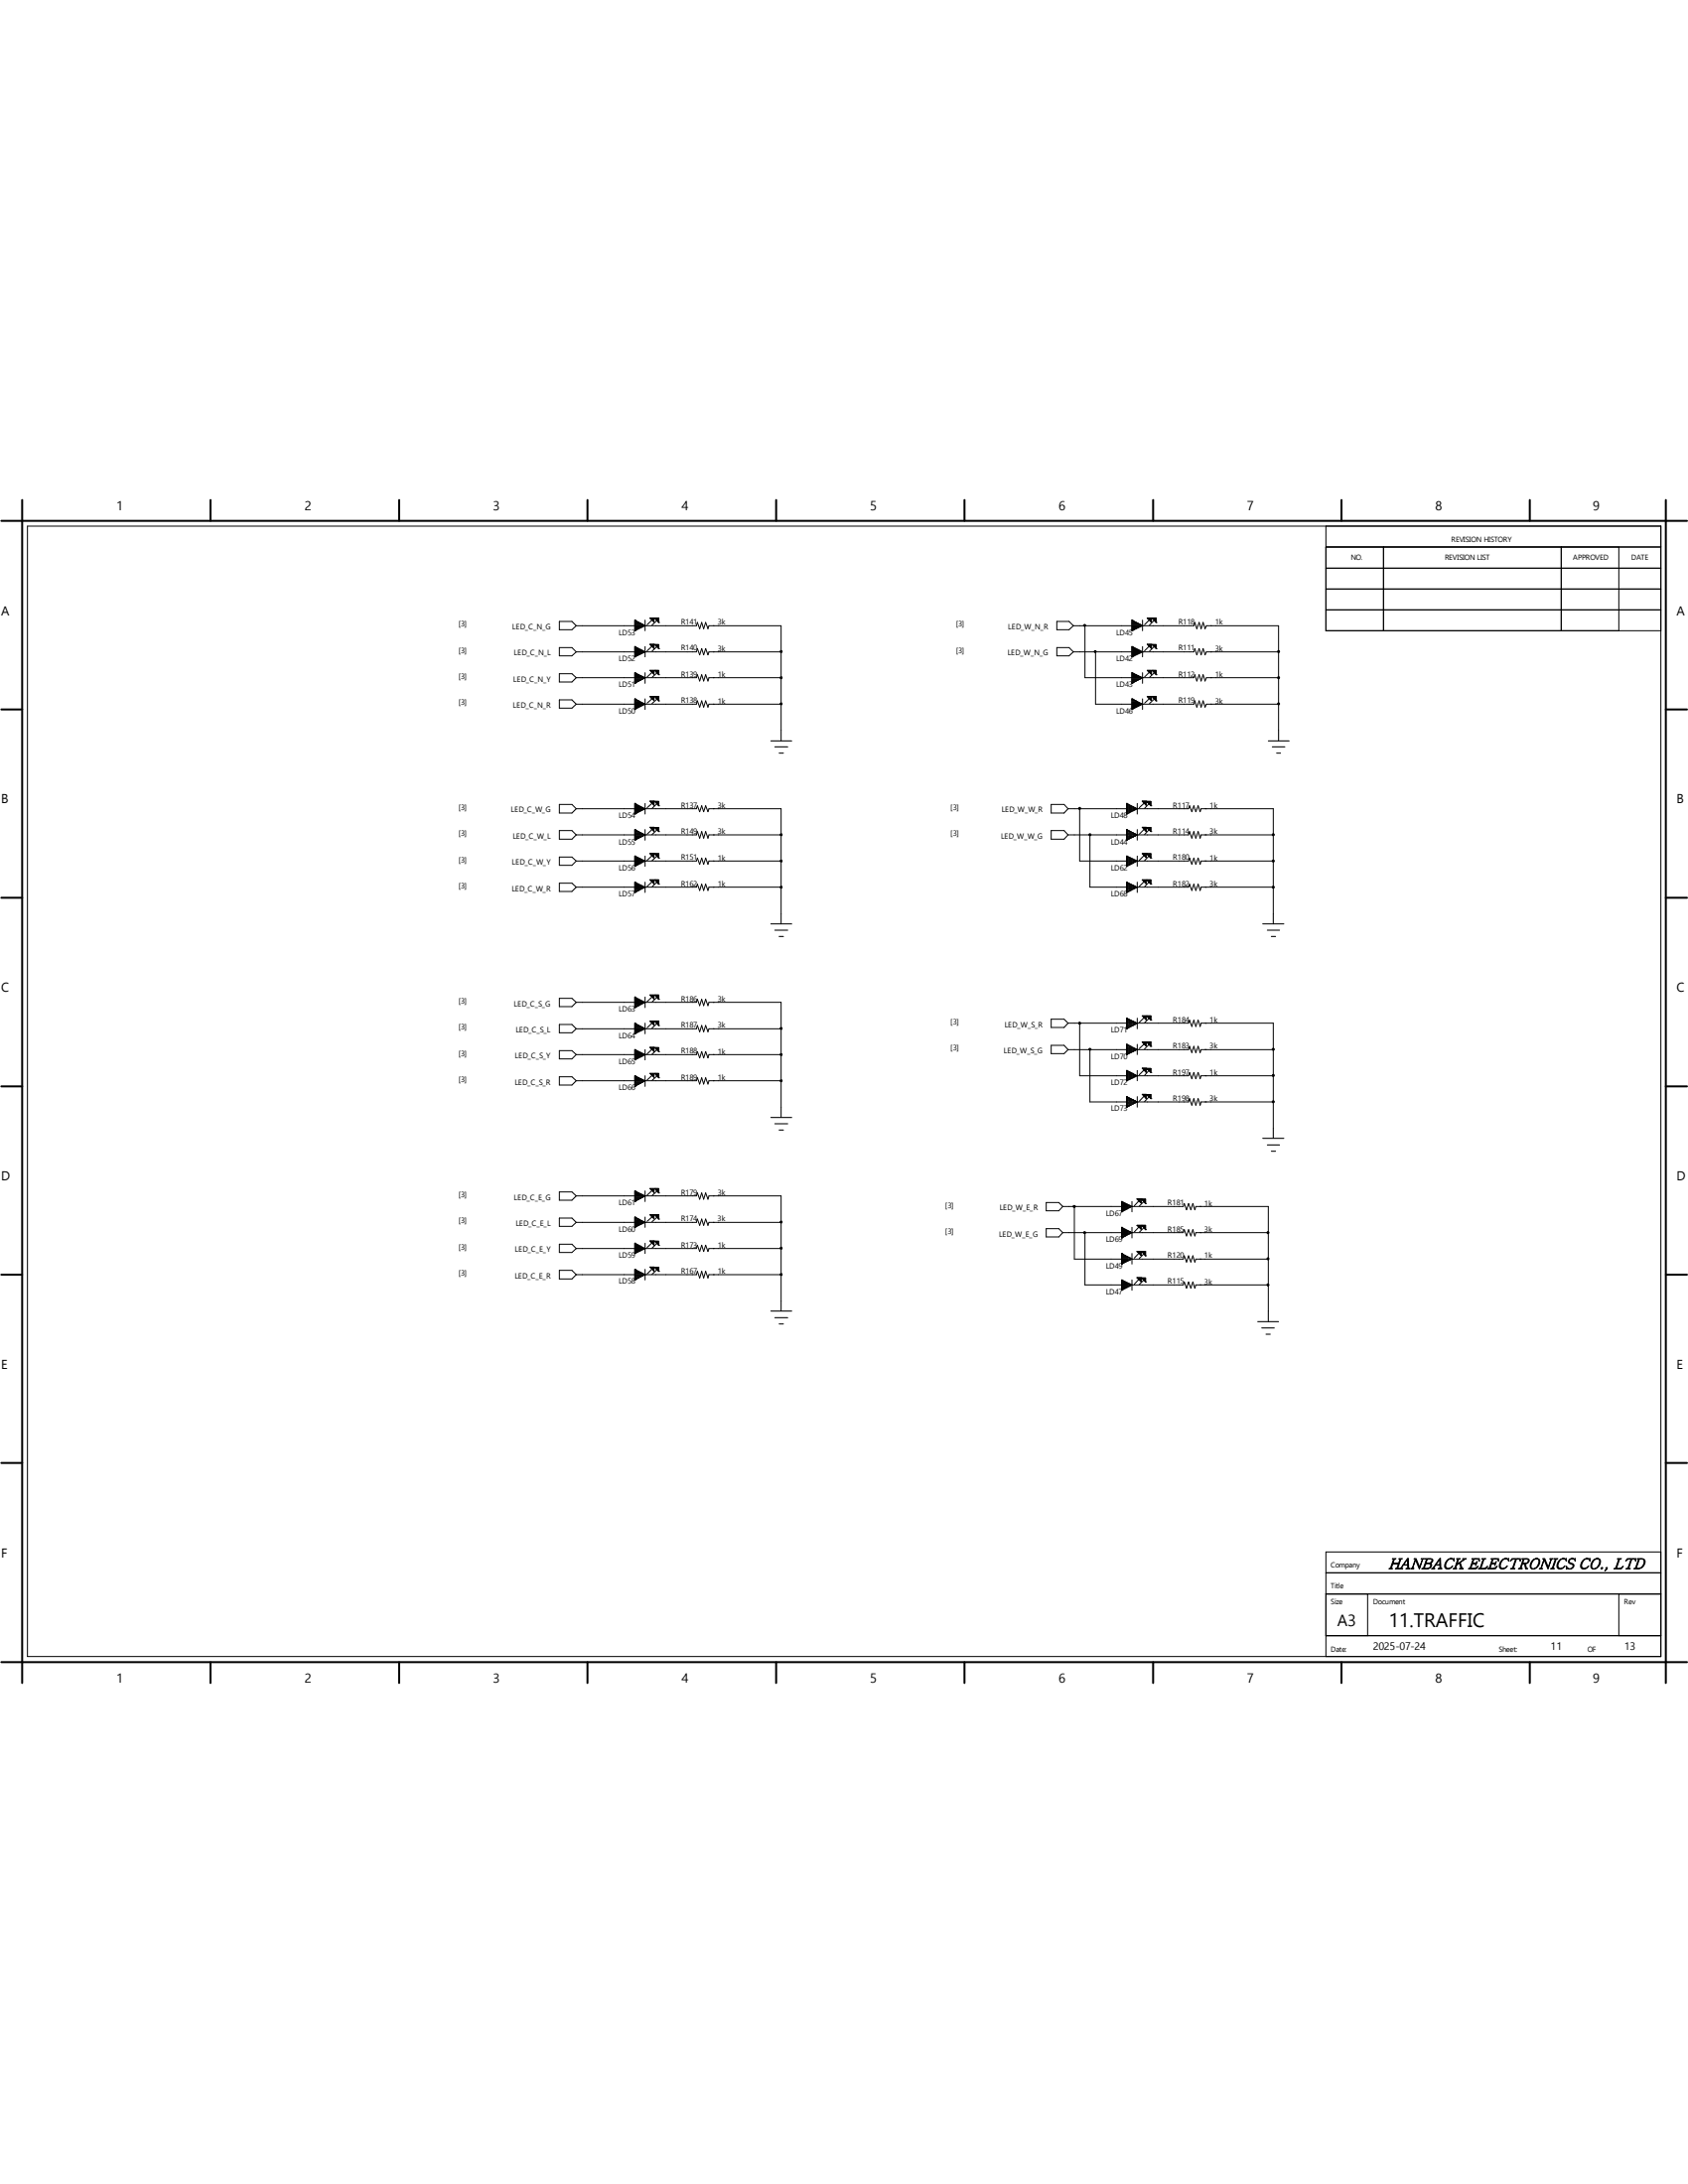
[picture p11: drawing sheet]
<svg xmlns="http://www.w3.org/2000/svg" width="216mm" height="279mm" viewBox="0 0 216 279" stroke-linecap="round" stroke-linejoin="round" font-family="sans-serif">
<g fill="none" stroke="#000" stroke-width=".25">
<path d="M.2 66.6h215.6M2.8 64v151.3M26.9 64v2.6M51.1 64v2.6M75.1 64v2.6M99.3 64v2.6M123.4 64v2.6M147.5 64v2.6M171.6 64v2.6M195.7 64v2.6M213.1 64v151.3M.2 90.8h2.6"/>
<path d="M213.1 90.8h2.7M.2 114.9h2.6M213.1 114.9h2.7M.2 139h2.6M213.1 139h2.7M.2 163.1h2.6M213.1 163.1h2.7M.2 187.2h2.6M213.1 187.2h2.7M.2 212.6h215.6M26.9 212.6v2.7M51.1 212.6v2.7"/>
<path d="M75.1 212.6v2.7M99.3 212.6v2.7M123.4 212.6v2.7M147.5 212.6v2.7M171.6 212.6v2.7M195.7 212.6v2.7"/>
</g>
<g fill="none" stroke="#000" stroke-width=".13">
<path d="M3.5 67.3h208.9v144.6h-208.9zM71.5 79.5h1.7l.5 .6-.5 .5h-1.7zM81.2 79.3h.1M81.2 79.3v1.4M81.2 79.3l1.3 .8M81.2 79.5h.2v1.1h-.2M81.2 79.6h.5v.8h-.5M81.2 79.8h.8v.5h-.8M81.2 79.9h1.1v.3h-1.1M81.3 79.5v1.1M81.6 79.6v.9M81.8 79.7v.6"/>
<path d="M82.1 79.8v.4M82.4 80v.1M82.5 79.3v1.4M83.1 79.1h.6v.5zM83.2 79.1h.1M83.3 79.2h.4M83.3 79.1v.1M83.4 79.3h.3M83.5 79.1v.3M83.5 79.2l-.7 .7M83.6 79.5h.1M83.6 79.1v.4"/>
<path d="M83.7 79.1h.1M83.7 79.1h.5v.5M83.7 79.1l.5 .5M83.9 79.1v.1h.3M84 79.1v.2h.2M84.1 79.1v.4h.1M84.1 79.3l-.7 .7M84.2 79.6h.1M135.2 79.5h1.5l.6 .6-.6 .5h-1.5zM144.8 79.3h.1M144.8 79.5h.3v1.1h-.3M144.8 79.6h.5v.8h-.5"/>
<path d="M144.8 79.9h1.1v.3h-1.1M144.8 79.8h.8M144.8 79.3v1.4M144.8 79.3l1.3 .8M144.9 79.5v1.1M145.2 79.6v.9M145.5 79.7v.6M145.6 79.8v.5h-.8M145.7 79.8v.4M146 80v.1M146.1 79.3v1.4M146.7 79.1h.6v.5z"/>
<path d="M146.8 79.1h.1M146.9 79.2h.4M146.9 79.1v.1M147 79.3h.3M147.1 79.1v.3M147.1 79.2l-.7 .7M147.2 79.5h.1M147.2 79.1v.4M147.4 79.1h.1M147.4 79.1h.5v.5M147.4 79.1l.5 .5M147.5 79.1v.1h.4"/>
<path d="M147.6 79.1v.2h.3M147.7 79.3l-.7 .7M147.7 79.1v.4h.2M147.9 79.6h.1M169.6 67.3v13.4h42.8M169.6 70h42.8M169.6 78h42.8M169.6 75.4h42.8M169.6 72.7h42.8M177 70v10.7M199.7 70v10.7M207.1 70v10.7"/>
<path d="M71.5 82.8h1.7l.5 .6-.5 .5h-1.7zM71.5 86.2h1.7l.5 .5-.5 .5h-1.7zM71.5 89.5h1.7l.5 .6-.5 .5h-1.7zM73.7 80.1h15.4l.1-.5 .3 .8 .2-.8 .3 .8 .3-.8 .3 .8 .1-.3h9.2v14.7M73.7 83.4h15.4l.1-.4 .3 .8 .2-.8 .3 .8 .3-.8 .3 .8 .1-.4h9.2M73.7 86.7h15.4l.1-.4 .3 .8 .2-.8 .3 .8 .3-.8 .3 .8 .1-.4h9.2M73.7 90.1h15.4l.1-.4 .3 .8 .2-.8 .3 .8 .3-.8 .3 .8 .1-.4h9.2M81.2 80.7h.1M81.2 84h.1M81.2 82.7h.1M81.2 87.4h.1M81.2 86.1h.1"/>
<path d="M81.2 90.8h.1M81.2 89.4h.1M81.2 82.7v1.3M81.2 86.1v1.3M81.2 89.4v1.4M81.2 82.8h.2v1.1h-.2M81.2 86.2h.2v1h-.2M81.2 89.5h.2v1.1h-.2M81.2 83h.5v.8h-.5M81.2 86.3h.5v.8h-.5M81.2 89.7h.5v.8h-.5M81.2 83.1h.8v.6h-.8"/>
<path d="M81.2 86.4h.8v.6h-.8M81.2 89.8h.8v.5h-.8M81.2 83.2h1.1v.3h-1.1M81.2 86.6h1.1v.3h-1.1M81.2 90h1.1v.2h-1.1M81.2 82.7l1.3 .7M81.2 86.1l1.3 .6M81.2 89.4l1.3 .7M81.3 82.8v1.2M81.3 86.1v1.2M81.3 89.5v1.1M81.6 82.9v.9"/>
<path d="M81.6 86.3v.9M81.6 89.6v.9M81.8 83.1v.6M81.8 86.4v.6M81.8 89.7v.7M82.1 83.2v.4M82.1 86.5v.4M82.1 89.9v.4M82.4 83.3v.1M82.4 86.7v.1M82.4 90v.1M82.5 80.1h.1"/>
<path d="M82.5 83.4h.1M82.5 86.7h.1M82.5 90.1h.1M82.5 82.7v1.3M82.5 86.1v1.3M82.5 89.4v1.4M82.5 80.1l-1.3 .6M82.5 83.4l-1.3 .6M82.5 86.7l-1.3 .7M82.5 90.1l-1.3 .7M83.1 82.4h.6v.6zM83.1 85.8h.6v.5z"/>
<path d="M83.1 89.1h.6v.5zM83.1 82.5h.6M83.2 82.4v.1M83.2 85.8h.1M83.2 89.1v.1M83.3 82.6h.4M83.3 85.9h.4M83.3 89.3h.4M83.3 82.4v.2M83.3 85.8v.1M83.3 89.1v.2M83.4 82.7h.3"/>
<path d="M83.4 86.1h.3M83.4 89.4h.3M83.5 82.4v.3M83.5 85.8v.3M83.5 89.1v.4M83.5 82.6l-.7 .7M83.5 85.9l-.7 .7M83.5 89.3l-.7 .7M83.6 82.8h.1M83.6 86.2h.1M83.6 89.5h.1M83.6 82.4v.5"/>
<path d="M83.6 85.8v.4M83.6 89.1v.5M83.7 82.5h.1M83.7 85.8h.1M83.7 89.1h.1M83.7 82.5h.5v.5M83.7 85.8h.5v.5M83.7 89.1h.5v.6M83.7 82.5l.5 .5M83.7 85.8l.5 .5M83.7 89.1l.5 .6M83.9 82.5v.1h.3"/>
<path d="M83.9 85.8v.1h.3M83.9 89.1v.2h.3M84 82.5v.2h.2M84 85.8v.3h.2M84 89.1v.3h.2M84.1 82.5v.3h.1M84.1 85.8v.4h.1M84.1 89.1v.4h.1M84.1 82.6l-.7 .7M84.1 86l-.7 .7M84.1 89.4l-.7 .6M84.2 83h.1"/>
<path d="M84.2 86.3h.1M84.2 89.7h.1M98.6 94.8h2.7M99.1 95.5h1.7M99.7 96.4h.5M135.2 82.8h1.5l.6 .6-.6 .5h-1.5zM137.3 80.1h15.4l.1-.5 .3 .8 .3-.8 .2 .8 .3-.8 .2 .8 .2-.3h9.2v14.7M137.3 83.4h15.4l.1-.4 .3 .8 .3-.8 .2 .8 .3-.8 .2 .8 .2-.4h9.2M138.8 80.1v6.6h13.9l.1-.4 .3 .8 .3-.8 .2 .8 .3-.8 .2 .8 .2-.4h9.2M140.1 83.4v6.7h12.6l.1-.4 .3 .8 .3-.8 .2 .8 .3-.8 .2 .8 .2-.4h9.2M144.8 80.7h.1M144.8 84h.1"/>
<path d="M144.8 82.7h.1M144.8 87.4h.1M144.8 86.1h.1M144.8 90.8h.1M144.8 89.4h.1M144.8 82.8h.3v1.1h-.3M144.8 83h.5v.8h-.5M144.8 83.2h1.1v.3h-1.1M144.8 83.1h.8M144.8 86.2h.3v1h-.3M144.8 86.3h.5v.8h-.5M144.8 86.6h1.1v.3h-1.1"/>
<path d="M144.8 86.4h.8M144.8 89.5h.3v1.1h-.3M144.8 89.7h.5v.8h-.5M144.8 90h1.1v.2h-1.1M144.8 89.8h.8M144.8 82.7v1.3M144.8 86.1v1.3M144.8 89.4v1.4M144.8 82.7l1.3 .7M144.8 86.1l1.3 .6M144.8 89.4l1.3 .7M144.9 82.8v1.2"/>
<path d="M144.9 86.1v1.2M144.9 89.5v1.1M145.2 82.9v.9M145.2 86.3v.9M145.2 89.6v.9M145.5 83.1v.6M145.5 86.4v.6M145.5 89.7v.7M145.6 83.1v.6h-.8M145.6 86.4v.6h-.8M145.6 89.8v.5h-.8M145.7 83.2v.4"/>
<path d="M145.7 86.5v.4M145.7 89.9v.4M146 83.3v.1M146 86.7v.1M146 90v.1M146.1 80.1h.1M146.1 83.4h.1M146.1 86.7h.1M146.1 90.1h.1M146.1 82.7v1.3M146.1 86.1v1.3M146.1 89.4v1.4"/>
<path d="M146.1 80.1l-1.3 .6M146.1 83.4l-1.3 .6M146.1 86.7l-1.3 .7M146.1 90.1l-1.3 .7M146.7 82.4h.6v.6zM146.7 85.8h.6v.5zM146.7 89.1h.6v.5zM146.8 82.4l.5 .1M146.8 85.8h.1M146.8 89.1v.1M146.9 82.6h.4M146.9 85.9h.4"/>
<path d="M146.9 89.3h.4M146.9 82.4v.2M146.9 85.8v.1M146.9 89.1v.2M147 82.7h.3M147 86.1h.3M147 89.4h.3M147.1 82.4v.3M147.1 85.8v.3M147.1 89.1v.4M147.1 82.6l-.7 .7M147.1 85.9l-.7 .7"/>
<path d="M147.1 89.3l-.7 .7M147.2 82.8h.1M147.2 86.2h.1M147.2 89.5h.1M147.2 82.4v.5M147.2 85.8v.4M147.2 89.1v.5M147.4 82.5h.1M147.4 85.8h.1M147.4 89.1h.1M147.4 82.5h.5v.5M147.4 85.8h.5v.5"/>
<path d="M147.4 89.1h.5v.6M147.4 82.5l.5 .5M147.4 85.8l.5 .5M147.4 89.1l.5 .6M147.5 82.5v.1h.4M147.5 85.8v.1h.4M147.5 89.1v.2h.4M147.6 82.5v.2h.3M147.6 85.8v.3h.3M147.6 89.1v.3h.3M147.7 82.6l-.7 .7M147.7 86l-.7 .7"/>
<path d="M147.7 89.4l-.7 .6M147.7 82.5v.3h.2M147.7 85.8v.4h.2M147.7 89.1v.4h.2M147.9 83h.1M147.9 86.3h.1M147.9 89.7h.1M162.2 94.8h2.7M162.7 95.5h1.6M163.3 96.4h.5M71.5 102.9h1.7l.5 .6-.5 .5h-1.7zM71.5 106.3h1.7l.5 .5-.5 .6h-1.7z"/>
<path d="M71.5 109.6h1.7l.5 .6-.5 .5h-1.7zM71.5 113h1.7l.5 .5-.5 .5h-1.7zM73.7 103.5h15.4l.1-.4 .3 .7 .2-.7 .3 .7 .3-.7 .3 .7 .1-.3h9.2v14.7M73.7 106.8h15.4l.1-.4 .3 .8 .2-.8 .3 .8 .3-.8 .3 .8 .1-.4h9.2M73.7 110.2h15.4l.1-.4 .3 .8 .2-.8 .3 .8 .3-.8 .3 .8 .1-.4h9.2M73.7 113.5h15.4l.1-.4 .3 .8 .2-.8 .3 .8 .3-.8 .3 .8 .1-.4h9.2M81.2 104.1h.1M81.2 102.8h.1M81.2 107.5h.1M81.2 106.1h.1M81.2 110.8h.1M81.2 109.5h.1"/>
<path d="M81.2 114.2h.1M81.2 112.9h.1M81.2 102.8v1.3M81.2 106.1v1.4M81.2 109.5v1.3M81.2 112.9v1.3M81.2 102.9h.2v1.1h-.2M81.2 106.3h.2v1.1h-.2M81.2 109.6h.2v1.1h-.2M81.2 113h.2v1h-.2M81.2 103.1h.5v.7h-.5M81.2 106.4h.5v.8h-.5"/>
<path d="M81.2 109.8h.5v.8h-.5M81.2 113.1h.5v.8h-.5M81.2 103.2h.8v.5h-.8M81.2 106.6h.8v.5h-.8M81.2 109.9h.8v.5h-.8M81.2 113.2h.8v.5h-.8M81.2 103.3h1.1v.3h-1.1M81.2 106.7h1.1v.3h-1.1M81.2 110h1.1v.3h-1.1M81.2 113.4h1.1v.2h-1.1M81.2 102.8l1.3 .7M81.2 106.1l1.3 .7"/>
<path d="M81.2 109.5l1.3 .7M81.2 112.9l1.3 .6M81.3 102.9v1.2M81.3 106.2v1.2M81.3 109.6v1.1M81.3 112.9v1.2M81.6 103v.9M81.6 106.3v1M81.6 109.7v.9M81.6 113.1v.9M81.8 103.2v.6M81.8 106.5v.6"/>
<path d="M81.8 109.8v.7M81.8 113.2v.6M82.1 103.3v.4M82.1 106.6v.4M82.1 110v.3M82.1 113.3v.4M82.4 103.4v.1M82.4 106.8h.1M82.4 110.1v.1M82.4 113.5v.1M82.5 103.5h.1M82.5 106.8h.1"/>
<path d="M82.5 110.2h.1M82.5 113.5h.1M82.5 102.8v1.3M82.5 106.1v1.4M82.5 109.5v1.3M82.5 112.9v1.3M82.5 103.5l-1.3 .6M82.5 106.8l-1.3 .7M82.5 110.2l-1.3 .6M82.5 113.5l-1.3 .7M83.1 102.5h.6v.5zM83.1 105.8h.6v.6z"/>
<path d="M83.1 109.2h.6v.5zM83.1 112.6h.6v.5zM83.1 102.5h.6M83.1 105.9h.6M83.1 109.2h.6M83.2 102.5v.1M83.2 105.8v.1M83.2 109.2v.1M83.2 112.6h.1M83.3 102.7h.4M83.3 106h.4M83.3 109.3h.4"/>
<path d="M83.3 112.7h.4M83.3 102.5v.2M83.3 105.8v.2M83.3 109.2v.2M83.3 112.6v.1M83.4 102.8h.3M83.4 106.1h.3M83.4 109.5h.3M83.4 112.9h.3M83.5 102.5v.3M83.5 105.8v.4M83.5 109.2v.3"/>
<path d="M83.5 112.6v.3M83.5 102.7l-.7 .6M83.5 106l-.7 .7M83.5 109.4l-.7 .7M83.5 112.7l-.7 .7M83.6 102.9h.1M83.6 106.3h.1M83.6 109.6h.1M83.6 113h.1M83.6 102.5v.5M83.6 105.8v.5M83.6 109.2v.4"/>
<path d="M83.6 112.6v.4M83.7 102.5h.1M83.7 105.9h.1M83.7 109.2h.1M83.7 112.6h.1M83.7 102.5h.5v.6M83.7 105.9h.5v.5M83.7 109.2h.5v.6M83.7 112.6h.5v.5M83.7 102.5l.5 .6M83.7 105.9l.5 .5M83.7 109.2l.5 .6"/>
<path d="M83.7 112.6l.5 .5M83.9 102.5v.2h.3M83.9 105.9v.1h.3M83.9 109.2v.1h.3M83.9 112.6v.1h.3M84 102.5v.3h.2M84 105.9v.2h.2M84 109.2v.3h.2M84 112.6v.3h.2M84.1 102.5v.4h.1M84.1 105.9v.4h.1M84.1 109.2v.4h.1"/>
<path d="M84.1 112.6v.4h.1M84.1 102.7l-.7 .7M84.1 106.1l-.7 .7M84.1 109.4l-.7 .7M84.1 112.8l-.7 .7M84.2 103.1h.1M84.2 106.4h.1M84.2 109.8h.1M84.2 113.1h.1M98.6 118.2h2.7M99.1 119h1.7M99.7 119.8h.5"/>
<path d="M134.5 102.9h1.6l.5 .6-.5 .5h-1.6zM134.5 106.3h1.6l.5 .5-.5 .6h-1.6zM136.6 103.5h15.4l.1-.4 .3 .7 .3-.7 .3 .7 .2-.7 .3 .7 .1-.3h9.3v14.7M136.6 106.8h15.4l.1-.4 .3 .8 .3-.8 .3 .8 .2-.8 .3 .8 .1-.4h9.3M138.1 103.5v6.7h13.9l.1-.4 .3 .8 .3-.8 .3 .8 .2-.8 .3 .8 .1-.4h9.3M139.4 106.8v6.7h12.6l.1-.4 .3 .8 .3-.8 .3 .8 .2-.8 .3 .8 .1-.4h9.3M144.1 104.1h.1M144.1 102.8h.1M144.1 107.5h.1M144.1 106.1h.1M144.1 110.8h.1M144.1 109.5h.1"/>
<path d="M144.1 114.2h.1M144.1 112.9h.1M144.1 102.9h.3v1.1h-.3M144.1 103.1h.6v.7h-.6M144.1 103.2h.8v.5h-.8M144.1 103.3h1.1v.3h-1.1M144.1 106.3h.3v1.1h-.3M144.1 106.4h.6v.8h-.6M144.1 106.6h.8v.5h-.8M144.1 106.7h1.1v.3h-1.1M144.1 109.6h.3v1.1h-.3M144.1 109.8h.6v.8h-.6"/>
<path d="M144.1 109.9h.8v.5h-.8M144.1 110h1.1v.3h-1.1M144.1 113h.3v1h-.3M144.1 113.1h.6v.8h-.6M144.1 113.2h.8v.5h-.8M144.1 113.4h1.1v.2h-1.1M144.1 102.8v1.3M144.1 106.1v1.4M144.1 109.5v1.3M144.1 112.9v1.3M144.1 102.8l1.4 .7M144.1 106.1l1.4 .7"/>
<path d="M144.1 109.5l1.4 .7M144.1 112.9l1.4 .6M144.2 102.9v1.2M144.2 106.2v1.2M144.2 109.6v1.1M144.2 112.9v1.2M144.5 103v.9M144.5 106.3v1M144.5 109.7v.9M144.5 113.1v.9M144.8 103.2v.6M144.8 106.5v.6"/>
<path d="M144.8 109.8v.7M144.8 113.2v.6M145.1 103.3v.4M145.1 106.6v.4M145.1 110v.3M145.1 113.3v.4M145.3 103.4v.1M145.3 106.8h.1M145.3 110.1v.1M145.3 113.5v.1M145.5 103.5h.1M145.5 106.8h.1"/>
<path d="M145.5 110.2h.1M145.5 113.5h.1M145.5 102.8v1.3M145.5 106.1v1.4M145.5 109.5v1.3M145.5 112.9v1.3M145.5 103.5l-1.4 .6M145.5 106.8l-1.4 .7M145.5 110.2l-1.4 .6M145.5 113.5l-1.4 .7M146.1 102.5h.5v.5zM146.1 102.5h.5"/>
<path d="M146.1 105.8h.5v.6zM146.1 105.9h.5M146.1 109.2h.5v.5zM146.1 109.2h.5M146.1 112.6h.5v.5zM146.1 102.5v.1M146.1 105.8v.1M146.1 109.2v.1M146.1 112.6h.1M146.2 102.7h.4M146.2 106h.4M146.2 109.3h.4"/>
<path d="M146.2 112.7h.4M146.3 102.5v.2M146.3 105.8v.2M146.3 109.2v.2M146.3 112.6v.1M146.4 102.8h.2M146.4 106.1h.2M146.4 109.2v.3h.2M146.4 112.6v.3h.2M146.4 102.5v.3M146.4 105.8v.4M146.4 102.7l-.7 .6"/>
<path d="M146.4 106l-.7 .7M146.4 109.4l-.7 .7M146.4 112.7l-.7 .7M146.5 102.9h.1M146.5 106.3h.1M146.5 109.2v.4h.1M146.5 112.6v.4h.1M146.5 102.5v.5M146.5 105.8v.5M146.6 102.5h.1M146.6 105.9h.1M146.6 109.2h.1"/>
<path d="M146.6 112.6h.1M146.6 102.5h.6v.6M146.6 105.9h.6v.5M146.6 109.2h.6v.6M146.6 112.6h.6v.5M146.6 102.5l.6 .6M146.6 105.9l.6 .5M146.6 109.2l.6 .6M146.6 112.6l.6 .5M146.8 102.5v.2h.4M146.8 105.9v.1h.4M146.8 109.2v.1h.4"/>
<path d="M146.8 112.6v.1h.4M146.9 102.5v.3h.3M146.9 105.9v.2h.3M146.9 109.2v.3h.3M146.9 112.6v.3h.3M147 102.7l-.6 .7M147 106.1l-.6 .7M147 109.4l-.6 .7M147 112.8l-.6 .7M147.1 102.5v.4h.1M147.1 105.9v.4h.1M147.1 109.2v.4h.1"/>
<path d="M147.1 112.6v.4h.1M147.2 103.1h.1M147.2 106.4h.1M147.2 109.8h.1M147.2 113.1h.1M161.5 118.2h2.7M162.1 119h1.6M162.6 119.8h.6M71.5 127.7h1.7l.5 .5-.5 .6h-1.7zM71.5 131.1h1.7l.5 .5-.5 .5h-1.7zM71.5 134.4h1.7l.5 .5-.5 .6h-1.7zM71.5 137.8h1.7l.5 .5-.5 .5h-1.7z"/>
<path d="M73.7 128.2h15.4l.1-.4 .3 .9 .2-.9 .3 .9 .3-.9 .3 .9 .1-.5h9.2v14.8M73.7 131.6h15.4l.1-.4 .3 .8 .2-.8 .3 .8 .3-.8 .3 .8 .1-.4h9.2M73.7 134.9h15.4l.1-.4 .3 .8 .2-.8 .3 .8 .3-.8 .3 .8 .1-.4h9.2M73.7 138.3h15.4l.1-.4 .3 .8 .2-.8 .3 .8 .3-.8 .3 .8 .1-.4h9.2M81.2 128.9h.1M81.2 127.6h.1M81.2 132.2h.1M81.2 130.9h.1M81.2 135.6h.1M81.2 134.3h.1M81.2 139h.1M81.2 137.6h.1"/>
<path d="M81.2 127.6v1.3M81.2 130.9v1.3M81.2 134.3v1.3M81.2 137.6v1.4M81.2 127.7h.2v1.1h-.2M81.2 131.1h.2v1h-.2M81.2 134.4h.2v1.1h-.2M81.2 137.8h.2v1h-.2M81.2 127.8h.5v.9h-.5M81.2 131.2h.5v.8h-.5M81.2 134.5h.5v.8h-.5M81.2 137.9h.5v.8h-.5"/>
<path d="M81.2 128h.8v.5h-.8M81.2 131.3h.8v.6h-.8M81.2 134.7h.8v.5h-.8M81.2 138h.8v.6h-.8M81.2 128.1h1.1v.3h-1.1M81.2 131.4h1.1v.3h-1.1M81.2 134.8h1.1v.3h-1.1M81.2 138.1h1.1v.3h-1.1M81.2 127.6l1.3 .6M81.2 130.9l1.3 .7M81.2 134.3l1.3 .6M81.2 137.6l1.3 .7"/>
<path d="M81.3 127.7v1.1M81.3 131v1.2M81.3 134.3v1.3M81.3 137.7v1.2M81.6 127.8v.9M81.6 131.1v.9M81.6 134.5v.9M81.6 137.8v.9M81.8 127.9v.7M81.8 131.3v.6M81.8 134.6v.7M81.8 138v.6"/>
<path d="M82.1 128.1v.3M82.1 131.4v.4M82.1 134.7v.4M82.1 138.1v.4M82.4 128.2v.1M82.4 131.5v.2M82.4 134.9v.1M82.4 138.2v.1M82.5 128.2h.1M82.5 131.6h.1M82.5 134.9h.1M82.5 138.3h.1"/>
<path d="M82.5 127.6v1.3M82.5 130.9v1.3M82.5 134.3v1.3M82.5 137.6v1.4M82.5 128.2l-1.3 .7M82.5 131.6l-1.3 .6M82.5 134.9l-1.3 .7M82.5 138.3l-1.3 .7M83.1 127.3h.6v.5zM83.1 130.6h.6v.5zM83.1 134h.6v.5zM83.1 137.3h.6v.5z"/>
<path d="M83.1 134h.6M83.2 127.3h.1M83.2 130.6v.1M83.2 134h.1M83.2 137.3v.1M83.3 127.4h.4M83.3 130.8h.4M83.3 134.2h.4M83.3 137.5h.4M83.3 127.3v.2M83.3 130.6v.2M83.3 134v.2"/>
<path d="M83.3 137.3v.2M83.4 127.6h.3M83.4 130.9h.3M83.4 134.3h.3M83.4 137.6h.3M83.5 127.3v.3M83.5 130.6v.3M83.5 134v.3M83.5 137.3v.3M83.5 127.5l-.7 .6M83.5 130.8l-.7 .7M83.5 134.2l-.7 .6"/>
<path d="M83.5 137.5l-.7 .7M83.6 127.7h.1M83.6 131.1h.1M83.6 134.4h.1M83.6 137.8h.1M83.6 127.3v.4M83.6 130.6v.5M83.6 134v.4M83.6 137.3v.5M83.7 127.3h.1M83.7 130.6h.1M83.7 134h.1"/>
<path d="M83.7 137.3h.1M83.7 127.3h.5v.5M83.7 130.6h.5v.6M83.7 134h.5v.5M83.7 137.3h.5v.6M83.7 127.3l.5 .5M83.7 130.6l.5 .6M83.7 134l.5 .5M83.7 137.3l.5 .6M83.9 127.3v.1h.3M83.9 130.6v.2h.3M83.9 134v.2h.3"/>
<path d="M83.9 137.3v.2h.3M84 127.3v.3h.2M84 130.6v.3h.2M84 134v.3h.2M84 137.3v.3h.2M84.1 127.3v.4h.1M84.1 130.6v.5h.1M84.1 134v.4h.1M84.1 137.3v.5h.1M84.1 127.5l-.7 .7M84.1 130.9l-.7 .6M84.1 134.2l-.7 .7"/>
<path d="M84.1 137.6l-.7 .6M84.2 127.8h.1M84.2 131.2h.1M84.2 134.5h.1M84.2 137.9h.1M134.5 130.4h1.6l.5 .5-.5 .5h-1.6zM134.5 133.7h1.6l.5 .6-.5 .5h-1.6zM136.6 130.9h15.4l.1-.4 .3 .8 .3-.8 .3 .8 .2-.8 .3 .8 .1-.4h9.3v14.7M136.6 134.3h15.4l.1-.4 .3 .8 .3-.8 .3 .8 .2-.8 .3 .8 .1-.4h9.3M138.1 130.9v6.7h13.9l.1-.4 .3 .8 .3-.8 .3 .8 .2-.8 .3 .8 .1-.4h9.3M139.4 134.3v6.7h12.6l.1-.5 .3 .9 .3-.9 .3 .9 .2-.9 .3 .9 .1-.4h9.3M144.1 131.6h.1"/>
<path d="M144.1 130.3h.1M144.1 134.9h.1M144.1 133.6h.1M144.1 138.3h.1M144.1 136.9h.1M144.1 130.4h.3v1h-.3M144.1 130.5h.6v.8h-.6M144.1 130.6h.8v.6h-.8M144.1 130.8h1.1v.3h-1.1M144.1 133.7h.3v1.1h-.3M144.1 133.9h.6v.8h-.6M144.1 134h.8v.5h-.8"/>
<path d="M144.1 134.2h1.1v.2h-1.1M144.1 137.1h.3v1h-.3M144.1 137.2h.6v.8h-.6M144.1 137.3h.8v.6h-.8M144.1 137.5h1.1v.3h-1.1M144.1 130.3v1.3M144.1 133.6v1.3M144.1 136.9v1.4M144.1 130.3l1.4 .6M144.1 133.6l1.4 .7M144.1 136.9l1.4 .7M144.2 130.3v1.2"/>
<path d="M144.2 133.7v1.1M144.2 137v1.2M144.5 130.5v.9M144.5 133.8v.9M144.5 137.2v.9M144.8 130.6v.6M144.8 133.9v.7M144.8 137.3v.7M145.1 130.7v.4M145.1 134.1v.4M145.1 137.5v.3M145.3 130.9v.1"/>
<path d="M145.3 134.2v.1M145.3 137.6v.1M145.5 130.9h.1M145.5 134.3h.1M145.5 137.6h.1M145.5 130.3v1.3M145.5 133.6v1.3M145.5 136.9v1.4M145.5 130.9l-1.4 .7M145.5 134.3l-1.4 .6M145.5 137.6l-1.4 .7M146.1 130h.5v.5z"/>
<path d="M146.1 133.3h.5v.5zM146.1 136.7h.5v.5zM146.1 140h.5v.5zM146.1 136.7h.5M146.1 130h.1M146.1 133.3h.1M146.1 136.7h.1M146.1 140h.1M146.2 130.1h.4M146.2 133.4h.4M146.2 136.8h.4M146.3 130v.1"/>
<path d="M146.3 133.3v.2M146.3 136.7v.1M146.3 140v.2M146.4 130v.3h.2M146.4 133.3v.3M146.4 136.7v.3M146.4 140v.3h.2M146.4 130.1l-.7 .7M146.4 133.6h.2M146.4 133.5l-.7 .7M146.4 136.9h.2M146.4 136.8l-.7 .7"/>
<path d="M146.5 130v.4h.1M146.5 133.3v.5M146.5 136.7v.4M146.5 140v.5M146.5 133.7h.1M146.5 137.1h.1M146.6 130h.1M146.6 133.3h.1M146.6 136.7h.1M146.6 130h.6v.5M146.6 133.3h.6v.6M146.6 136.7h.6v.5"/>
<path d="M146.6 130l.6 .5M146.6 133.3l.6 .6M146.6 136.7l.6 .5M146.8 130v.1h.4M146.8 133.3v.1h.4M146.8 136.7v.1h.4M146.9 130v.3h.3M146.9 133.3v.3h.3M146.9 136.7v.2h.3M147 130.2l-.6 .7M147 133.6l-.6 .6M147 136.9l-.6 .7"/>
<path d="M147.1 130v.4h.1M147.1 133.3v.4h.1M147.1 136.7v.4h.1M147.2 130.5h.1M147.2 133.9h.1M147.2 137.2h.1M71.5 152.5h1.7l.5 .5-.5 .5h-1.7zM71.5 155.8h1.7l.5 .6-.5 .5h-1.7zM71.5 159.2h1.7l.5 .5-.5 .5h-1.7zM73.7 153h15.4l.1-.4 .3 .8 .2-.8 .3 .8 .3-.8 .3 .8 .1-.4h9.2v14.7M73.7 156.4h15.4l.1-.4 .3 .8 .2-.8 .3 .8 .3-.8 .3 .8 .1-.4h9.2M73.7 159.7h15.4l.1-.4 .3 .8 .2-.8 .3 .8 .3-.8 .3 .8 .1-.4h9.2"/>
<path d="M81.2 153.7h.1M81.2 152.4h.1M81.2 157h.1M81.2 155.7h.1M81.2 159h.1M81.2 152.4v1.3M81.2 155.7v1.3M81.2 159v1.4M81.2 152.5h.2v1h-.2M81.2 155.8h.2v1.1h-.2M81.2 159.2h.2v1h-.2M81.2 152.6h.5v.8h-.5"/>
<path d="M81.2 156h.5v.8h-.5M81.2 159.3h.5v.8h-.5M81.2 152.7h.8v.6h-.8M81.2 156.1h.8v.5h-.8M81.2 159.4h.8v.6h-.8M81.2 152.9h1.1v.3h-1.1M81.2 156.3h1.1v.2h-1.1M81.2 159.6h1.1v.3h-1.1M81.2 152.4l1.3 .6M81.2 155.7l1.3 .7M81.2 159l1.3 .7M81.3 152.4v1.2"/>
<path d="M81.3 155.8v1.1M81.3 159.1v1.2M81.6 152.6v.9M81.6 155.9v.9M81.6 159.3v.9M81.8 152.7v.6M81.8 156v.7M81.8 159.4v.7M82.1 152.8v.4M82.1 156.2v.3M82.1 159.6v.3M82.4 153v.1"/>
<path d="M82.4 156.3v.1M82.4 159.7v.1M82.5 153h.1M82.5 156.4h.1M82.5 159.7h.1M82.5 152.4v1.3M82.5 155.7v1.3M82.5 159v1.4M82.5 153l-1.3 .7M82.5 156.4l-1.3 .6M82.5 159.7l-1.3 .7M83.1 152.1h.6v.5z"/>
<path d="M83.1 155.4h.6v.5zM83.1 158.7h.6v.6zM83.1 158.8h.6M83.2 152.1h.1M83.2 155.4h.1M83.2 158.7v.1M83.3 152.2h.4M83.3 155.5h.4M83.3 158.9h.4M83.3 152.1v.1M83.3 155.4v.2M83.3 158.7v.2"/>
<path d="M83.4 152.4h.3M83.4 155.7h.3M83.4 159h.3M83.5 152.1v.3M83.5 155.4v.3M83.5 158.7v.4M83.5 152.2l-.7 .7M83.5 155.6l-.7 .7M83.5 158.9l-.7 .7M83.6 152.5h.1M83.6 155.8h.1M83.6 159.2h.1"/>
<path d="M83.6 152.1v.4M83.6 155.4v.5M83.6 158.7v.5M83.7 152.1h.1M83.7 155.4h.1M83.7 158.8h.1M83.7 152.1h.5v.5M83.7 155.4h.5v.6M83.7 158.8h.5v.5M83.7 152.1l.5 .5M83.7 155.4l.5 .6M83.7 158.8l.5 .5"/>
<path d="M83.9 152.1v.1h.3M83.9 155.4v.1h.3M83.9 158.8v.1h.3M84 152.1v.3h.2M84 155.4v.3h.2M84 158.8v.2h.2M84.1 152.1v.4h.1M84.1 155.4v.4h.1M84.1 158.8v.4h.1M84.1 152.3l-.7 .7M84.1 155.7l-.7 .6M84.1 159l-.7 .7"/>
<path d="M84.2 152.6h.1M84.2 156h.1M84.2 159.3h.1M98.6 143h2.7M99.1 143.8h1.7M99.7 144.6h.5M133.8 153.8h1.6l.5 .5-.5 .6h-1.6zM133.8 157.2h1.6l.5 .5-.5 .5h-1.6zM135.9 154.3h15.4l.2-.3 .3 .8 .2-.8 .3 .8 .3-.8 .2 .8 .2-.5h9.2v14.8M135.9 157.7h15.4l.2-.4 .3 .8 .2-.8 .3 .8 .3-.8 .2 .8 .2-.4h9.2M137.4 154.3v6.8h13.9l.2-.4 .3 .8 .2-.8 .3 .8 .3-.8 .2 .8 .2-.4h9.2M138.8 157.7v6.7h12.5l.2-.4 .3 .8 .2-.8 .3 .8 .3-.8 .2 .8 .2-.4h9.2"/>
<path d="M143.5 155h.1M143.5 153.7h.1M143.5 158.4h.1M143.5 157h.1M143.5 153.7v1.3M143.5 157v1.4M143.5 153.7l1.3 .6M143.5 153.8h.2v1.1h-.2M143.5 154h.5v.8h-.5M143.5 154.2h1.1M143.5 154.1h.8M143.5 157.2h.2v1h-.2"/>
<path d="M143.5 157.3h.5v.8h-.5M143.5 157l1.3 .7M143.5 157.6h1.1M143.5 157.4h.8M143.6 153.8v1.1M143.6 157.1v1.2M143.8 153.9v.9M143.8 157.3v.9M144.1 141.6h.1M144.1 140.3h.1M144.1 140.7h.8v.5h-.8M144.1 140.8h1.1v.3h-1.1"/>
<path d="M144.1 140.3v1.3M144.1 154v.7M144.1 157.4v.6M144.1 140.4h.3v1.1h-.3M144.1 140.5h.6v.9h-.6M144.1 140.3l1.4 .7M144.2 140.4v1.2M144.2 154.1v.5h-.7M144.2 157.4v.5h-.7M144.4 154.2v.3M144.4 157.5v.4M144.5 140.5v.9"/>
<path d="M144.5 154.2v.3h-1M144.5 157.6v.2h-1M144.7 154.3v.1M144.7 157.6v.2M144.8 154.3h.1M144.8 157.7h.1M144.8 140.6v.7M144.8 153.7v1.3M144.8 157v1.4M144.8 154.3l-1.3 .7M144.8 157.7l-1.3 .7M145.1 140.8v.3"/>
<path d="M145.3 140.9v.1M145.4 156.8h.6v.5zM145.4 153.4h.6v.5zM145.5 141h.1M145.5 153.4h.5M145.5 140.3v1.3M145.5 153.4v.1M145.5 156.8h.1M145.5 141l-1.4 .6M145.6 153.5h.4M145.6 156.9h.4M145.6 153.4v.2"/>
<path d="M145.6 156.8v.1M145.7 153.4v.3h.3M145.7 156.8v.3M145.7 153.6l-.6 .7M145.7 157h.3M145.7 156.9l-.6 .7M145.8 153.8h.2M145.8 157.2h.2M145.9 153.4v.4M145.9 156.8v.4M146 153.4h.1M146 156.8h.1"/>
<path d="M146 153.4h.5v.6M146 156.8h.5v.5M146 153.4l.5 .6M146 156.8l.5 .5M146.1 140h.5M146.1 153.4v.1h.4M146.1 156.8v.1h.4M146.2 140.2h.4M146.3 153.4v.3h.2M146.3 156.8v.2h.2M146.4 153.4v.4h.1M146.4 156.8v.4h.1"/>
<path d="M146.4 140.2l-.7 .7M146.4 153.6l-.7 .7M146.4 157l-.7 .6M146.5 154h.1M146.5 157.3h.1M146.5 140.4h.1M146.6 140h.1M146.6 140h.6v.5M146.6 140l.6 .5M146.8 140v.2h.4M146.9 140v.3h.3M147 140.3l-.6 .6"/>
<path d="M147.1 140v.4h.1M147.2 140.5h.1M161.5 145.6h2.7M162.1 146.5h1.6M162.6 147.3h.6M71.5 162.5h1.7l.5 .6-.5 .5h-1.7zM73.7 163.1h15.4l.1-.5 .3 .9 .2-.9 .3 .9 .3-.9 .3 .9 .1-.4h9.2M81.2 160.4h.1M81.2 163.7h.1M81.2 162.4h.1M81.2 162.4v1.3M81.2 162.5h.2v1.1h-.2"/>
<path d="M81.2 162.6h.5v.9h-.5M81.2 162.8h.8v.5h-.8M81.2 162.9h1.1v.3h-1.1M81.2 162.4l1.3 .7M81.3 162.5v1.2M81.6 162.6v.9M81.8 162.7v.7M82.1 162.9v.3M82.4 163v.1M82.5 163.1h.1M82.5 162.4v1.3M82.5 163.1l-1.3 .6"/>
<path d="M83.1 162.1h.6v.5zM83.1 162.1h.6M83.2 162.1h.1M83.3 162.3h.4M83.3 162.1v.2M83.4 162.4h.3M83.5 162.1v.3M83.5 162.3l-.7 .7M83.6 162.5h.1M83.6 162.1v.5M83.7 162.1h.1M83.7 162.1h.5v.5"/>
<path d="M83.7 162.1l.5 .5M83.9 162.1v.2h.3M84 162.1v.3h.2M84.1 162.1v.4h.1M84.1 162.3l-.7 .7M84.2 162.6h.1M98.6 167.7h2.7M99.1 168.6h1.7M99.7 169.4h.5M143.5 161.7h.1M143.5 160.4h.1M143.5 165.1h.1"/>
<path d="M143.5 163.7h.1M143.5 160.4v1.3M143.5 163.7v1.4M143.5 160.5h.2v1.1h-.2M143.5 163.9h.2v1h-.2M143.5 160.7h.5v.8h-.5M143.5 164h.5v.8h-.5M143.5 160.4l1.3 .7M143.5 160.9h1.1M143.5 160.8h.8M143.5 163.7l1.3 .7M143.5 164.3h1.1"/>
<path d="M143.5 164.1h.8M143.6 160.4v1.2M143.6 163.8v1.2M143.8 160.6v.9M143.8 164v.8M144.1 160.7v.7M144.1 164.1v.6M144.2 160.8v.5h-.7M144.2 164.1v.6h-.7M144.4 160.9v.3M144.4 164.2v.4M144.5 160.9v.3h-1"/>
<path d="M144.5 164.3v.2h-1M144.7 161v.1M144.7 164.3v.2M144.8 161.1h.1M144.8 164.4h.1M144.8 160.4v1.3M144.8 163.7v1.4M144.8 161.1l-1.3 .6M144.8 164.4l-1.3 .7M145.4 160.1h.6v.5zM145.4 163.4h.6v.6zM145.5 163.4l.5 .1"/>
<path d="M145.5 160.1h.1M145.6 160.2h.4M145.6 163.4v.2h.4M145.6 160.1v.2M145.7 160.1v.3M145.7 163.4v.3h.3M145.7 160.4h.3M145.7 160.3l-.6 .7M145.7 163.6l-.6 .7M145.8 160.5h.2M145.8 163.9h.2M145.9 160.1v.5"/>
<path d="M145.9 163.4v.5M146 160.1h.1M146 163.5h.1M146 160.1h.5v.6M146 163.5h.5v.5M146 160.1l.5 .6M146 163.5l.5 .5M146.1 160.1v.1h.4M146.1 163.5v.1h.4M146.3 160.1v.3h.2M146.3 163.5v.2h.2M146.4 160.1v.4h.1"/>
<path d="M146.4 163.5v.4h.1M146.4 160.3l-.7 .7M146.4 163.7l-.7 .6M146.5 160.7h.1M146.5 164h.1M160.9 169.1h2.6M161.4 169.9h1.6M161.9 170.7h.6M212.4 198.5h-42.8v13.4M169.6 209.3h42.8M169.6 203.9h42.8M169.6 201.2h42.8"/>
<path d="M174.9 203.9v5.4M207.1 203.9v5.4"/>
</g>
<g fill="#000" stroke="#000" stroke-width=".13">
<path d="M137.3 154.3h.2v.1h-.2z" fill-rule="evenodd"/>
<circle cx="99.9" cy="86.7" r=".13"/>
<circle cx="99.9" cy="90" r=".13"/>
<circle cx="99.9" cy="83.4" r=".13"/>
<circle cx="138.7" cy="80" r=".13"/>
<circle cx="140.1" cy="83.4" r=".13"/>
<circle cx="163.5" cy="86.7" r=".13"/>
<circle cx="163.5" cy="90" r=".13"/>
<circle cx="163.5" cy="83.4" r=".13"/>
<circle cx="99.9" cy="113.5" r=".13"/>
<circle cx="99.9" cy="110.2" r=".13"/>
<circle cx="99.9" cy="106.8" r=".13"/>
<circle cx="138.1" cy="103.4" r=".13"/>
<circle cx="139.4" cy="106.8" r=".13"/>
<circle cx="162.9" cy="113.5" r=".13"/>
<circle cx="162.9" cy="110.2" r=".13"/>
<circle cx="162.9" cy="106.8" r=".13"/>
<circle cx="99.9" cy="138.3" r=".13"/>
<circle cx="99.9" cy="131.6" r=".13"/>
<circle cx="99.9" cy="134.9" r=".13"/>
<circle cx="138.1" cy="130.9" r=".13"/>
<circle cx="139.4" cy="134.2" r=".13"/>
<circle cx="162.9" cy="137.6" r=".13"/>
<circle cx="162.9" cy="134.2" r=".13"/>
<circle cx="99.9" cy="159.7" r=".13"/>
<circle cx="99.9" cy="156.3" r=".13"/>
<circle cx="138.7" cy="157.7" r=".13"/>
<circle cx="162.2" cy="157.7" r=".13"/>
<circle cx="162.9" cy="140.9" r=".13"/>
<circle cx="99.9" cy="163" r=".13"/>
<circle cx="162.2" cy="164.4" r=".13"/>
<circle cx="162.2" cy="161" r=".13"/>
</g>
<text font-size="2.5" x="177.6" y="208.2">11.TRAFFIC</text>
<text font-size="2.1" x="171" y="208">A3</text>
<text font-size="1.9" x="177.6" y="200.7">HANBACK ELECTRONICS CO., LTD</text>
<g font-size="1.7">
<text x="14.9" y="65.3">1</text>
<text x="39" y="65.3">2</text>
<text x="63.1" y="65.3">3</text>
<text x="87.2" y="65.3">4</text>
<text x="111.3" y="65.3">5</text>
<text x="135.4" y="65.3">6</text>
<text x="159.5" y="65.3">7</text>
<text x="183.6" y="65.3">8</text>
<text x="203.7" y="65.3">9</text>
<text x=".2" y="78.7">A</text>
<text x="214.4" y="78.7">A</text>
<text x=".2" y="102.8">B</text>
<text x="214.4" y="102.8">B</text>
<text x=".2" y="126.9">C</text>
<text x="214.4" y="126.9">C</text>
<text x=".2" y="151">D</text>
<text x="214.4" y="151">D</text>
<text x=".2" y="175.1">E</text>
<text x="214.4" y="175.1">E</text>
<text x=".2" y="199.2">F</text>
<text x="214.4" y="199.2">F</text>
<text x="14.9" y="215.3">1</text>
<text x="39" y="215.3">2</text>
<text x="63.1" y="215.3">3</text>
<text x="87.2" y="215.3">4</text>
<text x="111.3" y="215.3">5</text>
<text x="135.4" y="215.3">6</text>
<text x="159.5" y="215.3">7</text>
<text x="183.6" y="215.3">8</text>
<text x="203.7" y="215.3">9</text>
</g>
<g font-size="1.4">
<text x="175.6" y="211.1">2025-07-24</text>
<text x="198.3" y="211.1">11</text>
<text x="207.7" y="211.1">13</text>
</g>
<g font-size="1">
<text x="172.8" y="71.6">NO.</text>
<text x="184.8" y="71.6">REVISION LIST</text>
<text x="185.6" y="69.3">REVISION HISTORY</text>
<text x="201.2" y="71.6">APPROVED</text>
<text x="208.7" y="71.6">DATE</text>
<text x="58.6" y="80.2">[3]</text>
<text x="58.6" y="83.5">[3]</text>
<text x="65.5" y="80.5">LED_C_N_G</text>
<text x="65.7" y="83.9">LED_C_N_L</text>
<text x="79.1" y="81.2">LD53</text>
<text x="87.1" y="79.9">R141</text>
<text x="87.1" y="83.2">R140</text>
<text x="91.8" y="79.9">3k</text>
<text x="91.8" y="83.3">3k</text>
<text x="122.3" y="80.2">[3]</text>
<text x="122.3" y="83.5">[3]</text>
<text x="128.9" y="83.9">LED_W_N_G</text>
<text x="128.9" y="80.5">LED_W_N_R</text>
<text x="142.7" y="81.2">LD45</text>
<text x="150.7" y="79.9">R118</text>
<text x="150.7" y="83.2">R111</text>
<text x="155.4" y="79.9">1k</text>
<text x="155.4" y="83.3">3k</text>
<text x="58.6" y="86.9">[3]</text>
<text x="65.7" y="87.2">LED_C_N_Y</text>
<text x="79.1" y="84.6">LD52</text>
<text x="79.1" y="87.9">LD51</text>
<text x="87.1" y="86.6">R139</text>
<text x="87.1" y="90">R138</text>
<text x="91.8" y="86.7">1k</text>
<text x="142.7" y="84.6">LD42</text>
<text x="142.7" y="87.9">LD43</text>
<text x="150.7" y="86.6">R112</text>
<text x="150.7" y="90">R119</text>
<text x="155.4" y="86.7">1k</text>
<text x="58.6" y="90.2">[3]</text>
<text x="65.6" y="90.6">LED_C_N_R</text>
<text x="79.1" y="91.3">LD50</text>
<text x="91.8" y="90">1k</text>
<text x="142.7" y="91.3">LD46</text>
<text x="155.4" y="90">3k</text>
<text x="58.6" y="103.6">[3]</text>
<text x="58.6" y="107">[3]</text>
<text x="65.4" y="103.9">LED_C_W_G</text>
<text x="65.6" y="107.3">LED_C_W_L</text>
<text x="79.1" y="104.7">LD54</text>
<text x="87.1" y="103.3">R137</text>
<text x="87.1" y="106.7">R149</text>
<text x="91.8" y="103.4">3k</text>
<text x="91.8" y="106.7">3k</text>
<text x="121.6" y="103.6">[3]</text>
<text x="121.6" y="107">[3]</text>
<text x="128" y="107.3">LED_W_W_G</text>
<text x="128.1" y="103.9">LED_W_W_R</text>
<text x="142.1" y="104.7">LD48</text>
<text x="150" y="103.3">R117</text>
<text x="150" y="106.7">R114</text>
<text x="154.7" y="103.4">1k</text>
<text x="154.7" y="106.7">3k</text>
<text x="58.6" y="110.3">[3]</text>
<text x="58.6" y="113.7">[3]</text>
<text x="65.5" y="110.7">LED_C_W_Y</text>
<text x="79.1" y="108">LD55</text>
<text x="79.1" y="111.4">LD56</text>
<text x="87.1" y="110">R151</text>
<text x="87.1" y="113.4">R162</text>
<text x="91.8" y="110.1">1k</text>
<text x="91.8" y="113.4">1k</text>
<text x="142.1" y="108">LD44</text>
<text x="142.1" y="111.4">LD62</text>
<text x="150" y="110">R180</text>
<text x="150" y="113.4">R182</text>
<text x="154.7" y="110.1">1k</text>
<text x="154.7" y="113.4">3k</text>
<text x="65.4" y="114">LED_C_W_R</text>
<text x="79.1" y="114.7">LD57</text>
<text x="142.1" y="114.7">LD68</text>
<text x="58.6" y="128.4">[3]</text>
<text x="58.6" y="131.7">[3]</text>
<text x="65.7" y="128.7">LED_C_S_G</text>
<text x="79.1" y="129.5">LD63</text>
<text x="87.1" y="128.1">R186</text>
<text x="87.1" y="131.4">R187</text>
<text x="91.8" y="128.1">3k</text>
<text x="91.8" y="131.5">3k</text>
<text x="121.6" y="131.1">[3]</text>
<text x="128.5" y="131.4">LED_W_S_R</text>
<text x="150" y="130.8">R184</text>
<text x="154.7" y="130.9">1k</text>
<text x="58.6" y="135.1">[3]</text>
<text x="65.9" y="135.4">LED_C_S_Y</text>
<text x="66" y="132.1">LED_C_S_L</text>
<text x="79.1" y="132.8">LD64</text>
<text x="79.1" y="136.1">LD65</text>
<text x="87.1" y="134.8">R188</text>
<text x="91.8" y="134.9">1k</text>
<text x="121.6" y="134.4">[3]</text>
<text x="128.4" y="134.7">LED_W_S_G</text>
<text x="142.1" y="132.1">LD71</text>
<text x="142.1" y="135.5">LD70</text>
<text x="150" y="134.2">R183</text>
<text x="150" y="137.5">R197</text>
<text x="154.7" y="134.2">3k</text>
<text x="154.7" y="137.5">1k</text>
<text x="58.6" y="138.4">[3]</text>
<text x="65.8" y="138.8">LED_C_S_R</text>
<text x="79.1" y="139.5">LD66</text>
<text x="87.1" y="138.1">R189</text>
<text x="91.8" y="138.2">1k</text>
<text x="142.1" y="138.8">LD72</text>
<text x="142.1" y="142.2">LD73</text>
<text x="150" y="140.8">R198</text>
<text x="154.7" y="140.9">3k</text>
<text x="58.6" y="153.2">[3]</text>
<text x="65.7" y="153.5">LED_C_E_G</text>
<text x="79.1" y="154.2">LD61</text>
<text x="87.1" y="152.9">R179</text>
<text x="91.8" y="153">3k</text>
<text x="120.9" y="154.5">[3]</text>
<text x="127.8" y="154.9">LED_W_E_R</text>
<text x="141.4" y="155.5">LD67</text>
<text x="149.4" y="154.2">R181</text>
<text x="154.1" y="154.3">1k</text>
<text x="58.6" y="156.5">[3]</text>
<text x="58.6" y="159.9">[3]</text>
<text x="65.9" y="160.2">LED_C_E_Y</text>
<text x="66" y="156.8">LED_C_E_L</text>
<text x="79.1" y="157.6">LD60</text>
<text x="79.1" y="160.9">LD59</text>
<text x="87.1" y="156.3">R174</text>
<text x="87.1" y="159.6">R173</text>
<text x="91.8" y="156.3">3k</text>
<text x="91.8" y="159.6">1k</text>
<text x="120.9" y="157.9">[3]</text>
<text x="127.8" y="158.2">LED_W_E_G</text>
<text x="141.4" y="158.9">LD69</text>
<text x="149.4" y="157.6">R185</text>
<text x="149.4" y="160.9">R120</text>
<text x="154.1" y="157.6">3k</text>
<text x="154.1" y="161">1k</text>
<text x="58.6" y="163.2">[3]</text>
<text x="65.8" y="163.5">LED_C_E_R</text>
<text x="79.1" y="164.3">LD58</text>
<text x="87.1" y="162.9">R167</text>
<text x="91.8" y="163">1k</text>
<text x="141.4" y="162.3">LD49</text>
<text x="141.4" y="165.6">LD47</text>
<text x="149.4" y="164.3">R115</text>
<text x="154.1" y="164.3">3k</text>
<text x="170.2" y="203.2">Title</text>
<text x="170.2" y="200.6">Company</text>
<text x="170.2" y="205.3">Size</text>
<text x="175.6" y="205.3">Document</text>
<text x="207.7" y="205.3">Rev</text>
<text x="170.2" y="211.3">Date:</text>
<text x="191.7" y="211.3">Sheet:</text>
<text x="203" y="211.3">OF</text>
</g>
</svg>
